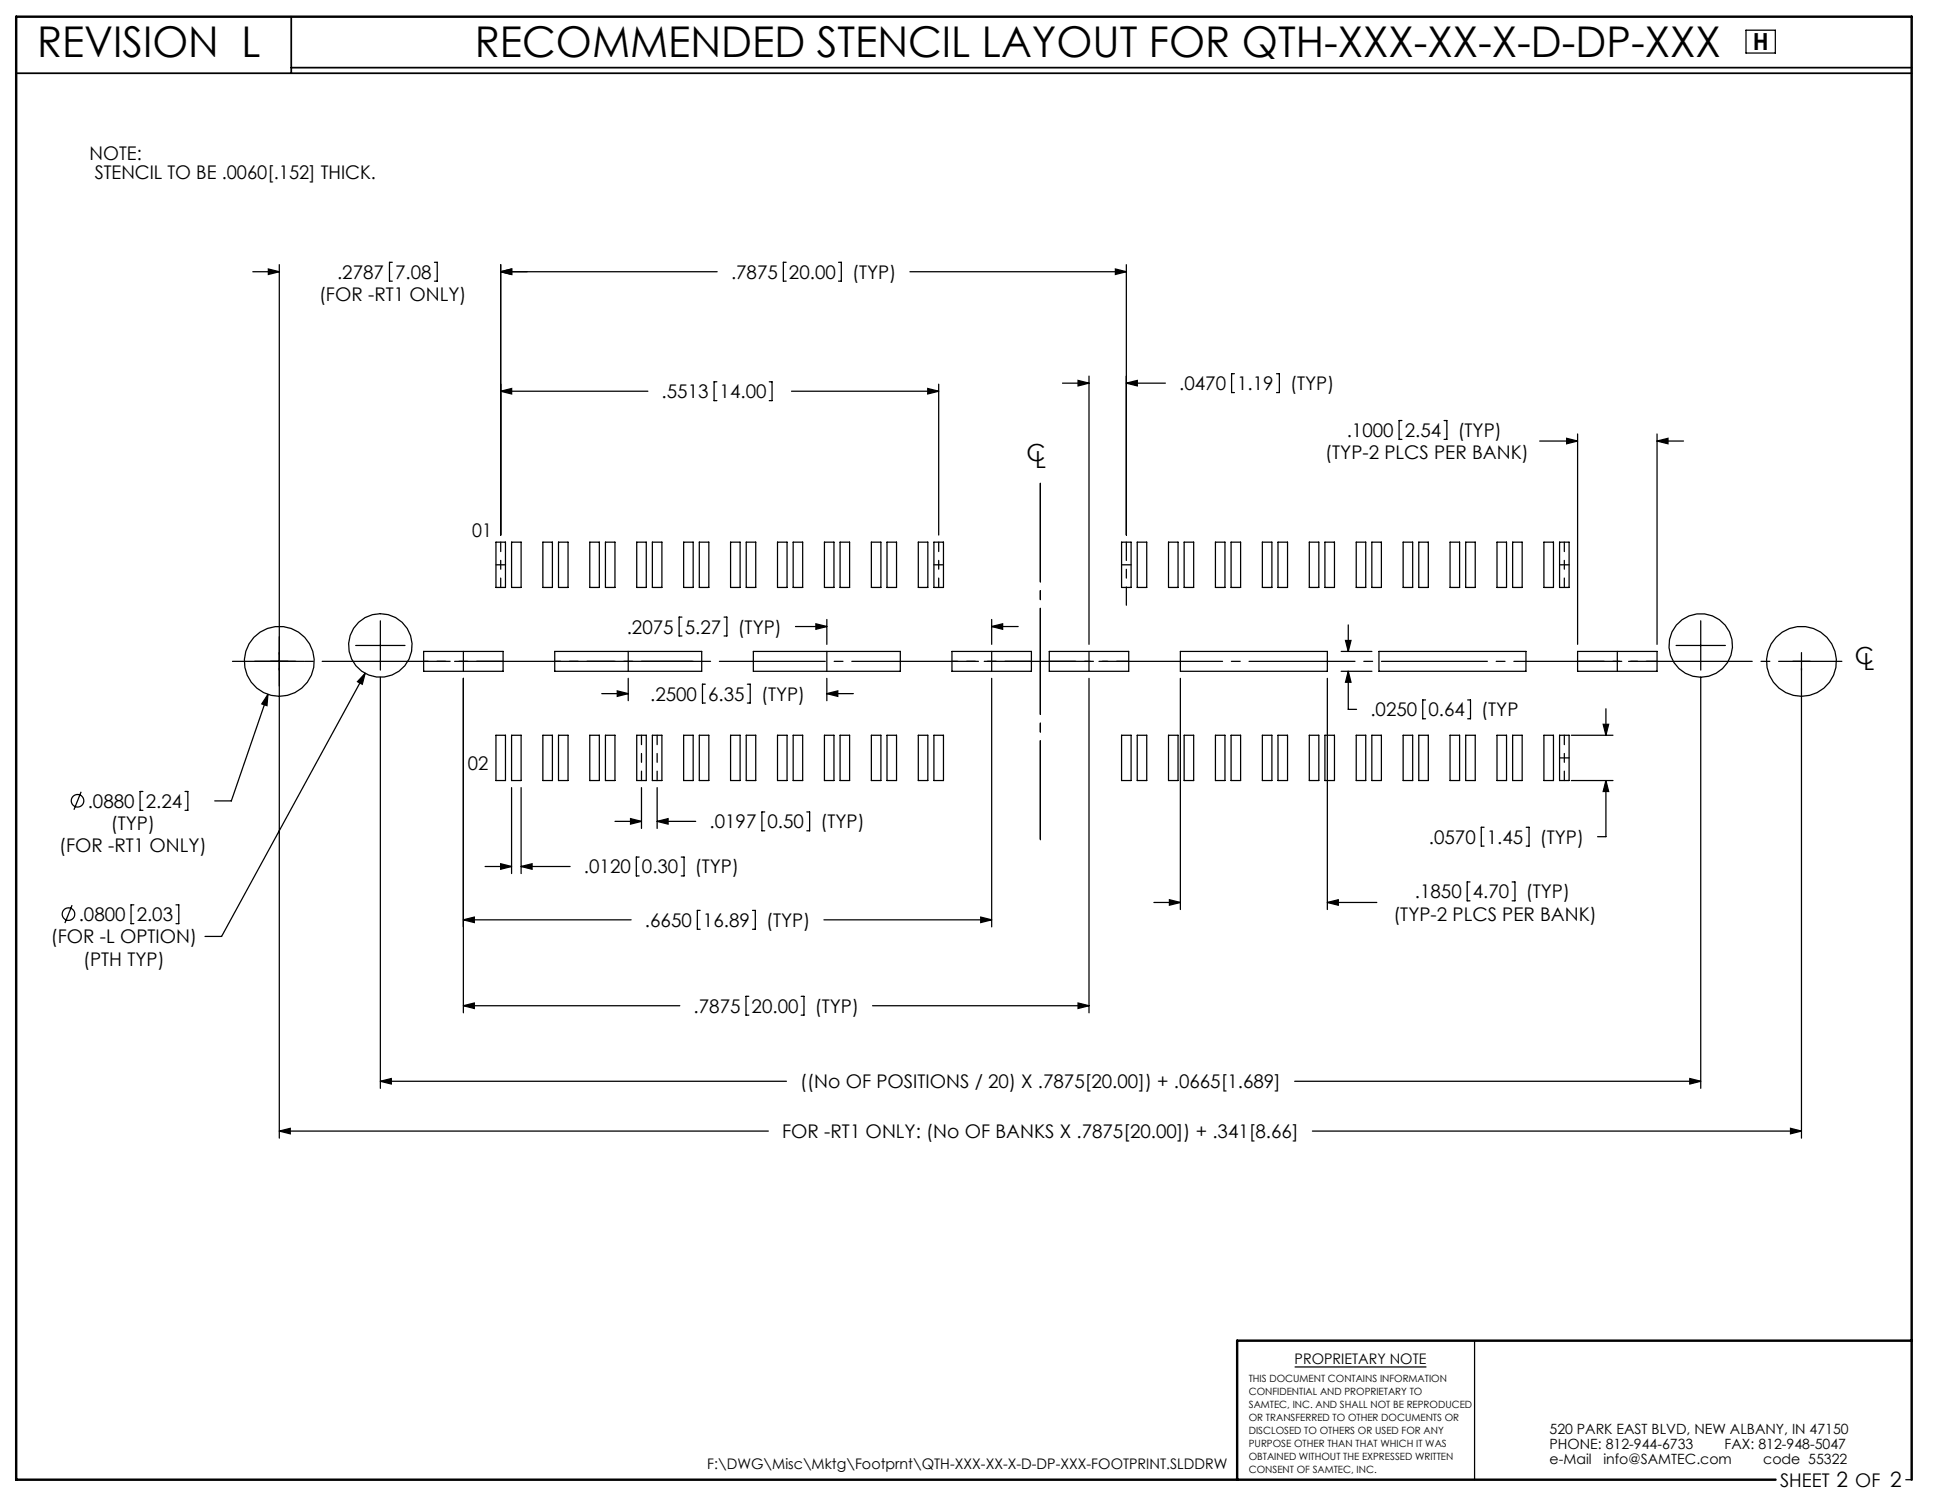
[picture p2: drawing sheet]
<svg xmlns="http://www.w3.org/2000/svg" width="279mm" height="216mm" viewBox="0 0 279 216" stroke-linecap="round" stroke-linejoin="round" font-family="sans-serif">
<g fill="none" stroke="#000" stroke-width=".18">
<path d="M251.2 4.3h4.2v3.3h-4.2zM36.4 39.1h3.8M38.6 38.7l1.6 .4-1.6 .4zM40.2 38.1v125.6M56.4 37.7h-.4v2.7h.4M62.5 37.7h.4v2.7h-.4M72 39.1l1.6-.4v.8zM72 38.1v38.9M72 39.1h31.2M113.1 37.7h-.4v2.7h.4M120.6 37.7h.4v2.7h-.4M130.9 39.1h31.1"/>
<path d="M160.5 38.7l1.5 .4-1.5 .4zM162 38.1v38.9M72 56.3l1.6-.4v.8zM72 56.3h21.2M103.1 54.9h-.4v2.7h.4M110.7 54.9h.4v2.7h-.4M113.9 56.3h21.2M133.5 55.9l1.6 .4-1.6 .4zM135.1 55.3v21.7M152.9 55.1h3.8M155.1 54.7l1.6 .4-1.6 .4zM156.7 54.1v38.6"/>
<path d="M162 55.1l1.6-.4v.8zM162 55.1h5.7M177.6 53.8h-.4v2.7h.4M183.7 53.8h.4v2.7h-.4M71.4 78h1.3v6.5h-1.3zM73.6 78h1.4v6.5h-1.4zM78.1 78h1.4v6.5h-1.4zM80.4 78h1.3v6.5h-1.3zM84.9 78h1.3v6.5h-1.3zM87.1 78h1.4v6.5h-1.4zM91.6 78h1.4v6.5h-1.4zM93.9 78h1.3v6.5h-1.3z"/>
<path d="M98.4 78h1.3v6.5h-1.3zM100.6 78h1.4v6.5h-1.4zM105.1 78h1.4v6.5h-1.4zM107.4 78h1.3v6.5h-1.3zM111.9 78h1.3v6.5h-1.3zM114.1 78h1.4v6.5h-1.4zM118.6 78h1.4v6.5h-1.4zM120.9 78h1.3v6.5h-1.3zM125.4 78h1.3v6.5h-1.3zM127.6 78h1.4v6.5h-1.4zM132.1 78h1.4v6.5h-1.4zM134.4 78h1.3v6.5h-1.3z"/>
<path d="M161.4 78h1.3v6.5h-1.3zM163.6 78h1.4v6.5h-1.4zM168.1 78h1.4v6.5h-1.4zM170.4 78h1.3v6.5h-1.3zM174.9 78h1.3v6.5h-1.3zM177.1 78h1.4v6.5h-1.4zM181.6 78h1.4v6.5h-1.4zM183.9 78h1.3v6.5h-1.3zM188.4 78h1.3v6.5h-1.3zM190.6 78h1.4v6.5h-1.4zM195.1 78h1.4v6.5h-1.4zM197.4 78h1.3v6.5h-1.3z"/>
<path d="M201.7 60.5h-.4v2.7h.4M201.9 78h1.3v6.5h-1.3zM204.1 78h1.4v6.5h-1.4zM207.8 60.5h.4v2.7h-.4M208.6 78h1.4v6.5h-1.4zM210.9 78h1.3v6.5h-1.3zM215.4 78h1.3v6.5h-1.3zM217.6 78h1.4v6.5h-1.4zM221.5 63.4h5.5M222.1 78h1.4v6.5h-1.4zM224.4 78h1.3v6.5h-1.3zM225.4 63l1.6 .4-1.6 .4z"/>
<path d="M227 62.4v30.3M238.4 62.4v30.3M238.4 63.4h3.8M238.4 63.4l1.6-.4v.8zM36.6 95.1h7.1M38.5 99.9l-.1 1.6-.7-.3zM38.5 99.9l-5.2 15.3h-2.4M51.2 92.8h7.1M52.5 96.9l-.4 1.5-.7-.4zM52.5 96.9l-20.6 37.8h-2.4M54.7 89.3v7.1M54.7 97.4v59.1"/>
<path d="M61 93.7h11.4v2.9h-11.4zM66.7 97.6v48.1M79.8 93.7h21.2v2.9h-21.2zM86.6 99.8h3.8M88.8 99.4l1.6 .4-1.6 .4zM90.4 97.6v3.2M98.1 88.8h-.4v2.7h.4M101.5 98.4h-.4v2.7h.4M104.2 88.8h.4v2.7h-.4M107.5 98.4h.4v2.7h-.4M108.4 93.7h21.1v2.9h-21.1zM114.4 90.1h4.6"/>
<path d="M117.4 89.7l1.6 .4-1.6 .4zM119 99.8l1.5-.4v.8zM119 89.1v3.6M119 97.6v3.2M119 99.8h3.8M137 93.7h11.4v2.9h-11.4zM142.7 90.1l1.6-.4v.8zM142.7 89.1v3.6M142.7 97.6v35.7M142.7 90.1h3.8M151 93.7h11.4v2.9h-11.4zM156.7 97.6v48.1"/>
<path d="M169.8 97.6v33.2M169.8 93.7h21.2v2.9h-21.2zM191 97.6v33.2M193 93.7h4.4M193 96.6h4.4M193.6 92.1h.8l-.4 1.6zM194 96.6v5.4h1.2M194 89.9v3.8M194 96.6l.4 1.5h-.8zM198.4 93.7h21.1v2.9h-21.1zM227 93.7h11.4v2.9h-11.4zM241.1 92.8h7.1"/>
<path d="M244.7 89.3v7.1M244.7 97.4v59.1M257.9 95.1h2.5M259.2 93.9v69.8M11.7 113.9l-1.1 2.6M20.6 113.8h-.4v2.8h.4M26.6 113.8h.4v2.8h-.4M71.4 105.8h1.3v6.5h-1.3zM73.6 113.3v12.4M73.6 105.8h1.4v6.5h-1.4zM75 113.3v12.4M78.1 105.8h1.4v6.5h-1.4z"/>
<path d="M80.4 105.8h1.3v6.5h-1.3zM84.9 105.8h1.3v6.5h-1.3zM87.1 105.8h1.4v6.5h-1.4zM88.5 118.1h3.8M90.7 117.8l1.6 .3-1.6 .4zM91.6 105.8h1.4v6.5h-1.4zM92.3 113.3v5.9M93.9 105.8h1.3v6.5h-1.3zM94.5 118.1l1.6-.3v.7zM94.5 113.3v5.9M94.5 118.1h5.6M98.4 105.8h1.3v6.5h-1.3z"/>
<path d="M100.6 105.8h1.4v6.5h-1.4zM105.1 105.8h1.4v6.5h-1.4zM107.4 105.8h1.3v6.5h-1.3zM110 116.8h-.4v2.7h.4M111.9 105.8h1.3v6.5h-1.3zM114.1 105.8h1.4v6.5h-1.4zM116.1 116.8h.4v2.7h-.4M118.6 105.8h1.4v6.5h-1.4zM120.9 105.8h1.3v6.5h-1.3zM125.4 105.8h1.3v6.5h-1.3zM127.6 105.8h1.4v6.5h-1.4zM132.1 105.8h1.4v6.5h-1.4z"/>
<path d="M134.4 105.8h1.3v6.5h-1.3zM161.4 105.8h1.3v6.5h-1.3zM163.6 105.8h1.4v6.5h-1.4zM168.1 105.8h1.4v6.5h-1.4zM170.4 105.8h1.3v6.5h-1.3zM174.9 105.8h1.3v6.5h-1.3zM177.1 105.8h1.4v6.5h-1.4zM181.6 105.8h1.4v6.5h-1.4zM183.9 105.8h1.3v6.5h-1.3zM188.4 105.8h1.3v6.5h-1.3zM190.6 105.8h1.4v6.5h-1.4zM195.1 105.8h1.4v6.5h-1.4z"/>
<path d="M197.4 105.8h1.3v6.5h-1.3zM201.9 105.8h1.3v6.5h-1.3zM204.1 105.8h1.4v6.5h-1.4zM205.1 100.7h-.4v2.7h.4M208.6 105.8h1.4v6.5h-1.4zM210.9 105.8h1.3v6.5h-1.3zM211.2 100.7h.4v2.7h-.4M213.5 119h-.4v2.7h.4M215.4 105.8h1.3v6.5h-1.3zM217.6 105.8h1.4v6.5h-1.4zM219.6 119h.4v2.7h-.4M222.1 105.8h1.4v6.5h-1.4z"/>
<path d="M224.4 105.8h1.3v6.5h-1.3zM226.1 105.8h6M226.1 112.3h6M230.7 104.2h.7l-.4 1.6zM231 112.3v8h-1.1M231 101.9v3.9M231 112.3l.4 1.5h-.7zM10.4 130.2l-1.1 2.6M19.3 130.1h-.4v2.8h.4M25.3 130.1h.4v2.8h-.4M66.7 132.3l1.5-.4v.8zM66.7 132.3h24.1"/>
<path d="M69.8 124.6h3.8M72 124.2l1.6 .4-1.6 .4zM75 124.6h7M75 124.6l1.5-.4v.8zM92 123.3h-.5v2.7h.5M98 123.3h.4v2.7h-.4M100.7 131h-.4v2.7h.4M108.3 131h.4v2.7h-.4M118.5 132.3h24.2M141.1 131.9l1.6 .4-1.6 .4zM166 129.8h3.8M168.2 129.4l1.6 .4-1.6 .4z"/>
<path d="M191 129.8h7.1M191 129.8l1.5-.4v.8zM211.5 126.9h-.4v2.7h.4M217.6 126.9h.4v2.7h-.4M54.7 155.5l1.6-.4v.8zM54.7 155.5h58.4M66.7 144.7l1.5-.4v.8zM66.7 144.7h31.1M107.7 143.3h-.4v2.7h.4M115.3 143.3h.4v2.7h-.4M125.5 144.7h31.2M155.1 144.3l1.6 .4-1.6 .4z"/>
<path d="M186.3 155.5h58.4M243.1 155.1l1.6 .4-1.6 .4zM40.2 162.7l1.6-.4v.8zM40.2 162.7h70.3M188.8 162.7h70.4M257.6 162.3l1.6 .4-1.6 .4zM186.3 196.6h18.9M212.2 192.8v20M274.2 212.8h.8"/>
<circle cx="40.2" cy="95.1" r="5"/>
<circle cx="54.7" cy="92.8" r="4.6"/>
<circle cx="244.7" cy="92.8" r="4.6"/>
<circle cx="259.2" cy="95.1" r="5"/>
<circle cx="11.2" cy="115.2" r=".9"/>
<circle cx="9.9" cy="131.5" r=".9"/>
</g>
<path d="M2.3 10.5h272.7M41.9 2.4v8.1M41.9 9.7h233.1" fill="none" stroke="#000" stroke-width=".25"/>
<path d="M275 192.8h-97v20M255.5 212.8h-253.2v-210.4h272.7v210.4" fill="none" stroke="#000" stroke-width=".35"/>
<path d="M149.7 69.5v51.3" fill="none" stroke="#000" stroke-width=".18" stroke-dasharray="15.2 1.3 1.3 1.3" stroke-dashoffset="1"/>
<path d="M72 78v6.5M135.1 78v6.5M225.1 78v6.5M92.3 105.8v6.5M94.5 105.8v6.5M225.1 105.8v6.5" fill="none" stroke="#000" stroke-width=".18" stroke-dasharray="15.2 1.3 1.3 1.3" stroke-dashoffset="13.9"/>
<path d="M79.8 95.1h21.2" fill="none" stroke="#000" stroke-width=".18" stroke-dasharray="15.2 1.3 1.3 1.3" stroke-dashoffset="6.6"/>
<path d="M33.4 95.1h231.6" fill="none" stroke="#000" stroke-width=".18" stroke-dasharray="15.2 1.3 1.3 1.3" stroke-dashoffset="6.1"/>
<path d="M61 95.1h11.4M137 95.1h11.4M151 95.1h11.4M227 95.1h11.4" fill="none" stroke="#000" stroke-width=".18" stroke-dasharray="15.2 1.3 1.3 1.3" stroke-dashoffset="11.4"/>
<path d="M66.7 93.7v2.9M71.4 81.2h1.3M90.4 93.7v2.9M119 93.7v2.9M134.4 81.2h1.3M142.7 93.7v2.9M156.7 93.7v2.9M161.4 81.2h1.3M224.4 81.2h1.3M232.7 93.7v2.9M224.4 109h1.3" fill="none" stroke="#000" stroke-width=".18" stroke-dasharray="15.2 1.3 1.3 1.3"/>
<path d="M149.7 120.7v-51.2" fill="none" stroke="#000" stroke-width=".18" stroke-dasharray="15.2 1.3 1.3 1.3" stroke-dashoffset="1.1"/>
<path d="M162 78v9.1" fill="none" stroke="#000" stroke-width=".18" stroke-dasharray="15.2 1.3 1.3 1.3" stroke-dashoffset="12.6"/>
<g fill="#000">
<path d="M38.6 38.7l1.6 .4-1.6 .4zM72 39.1l1.6-.4v.8z"/>
<path d="M72 39.1l1.6-.4v.8zM160.5 38.7l1.5 .4-1.5 .4zM66.7 132.3l1.5-.4v.8zM141.1 131.9l1.6 .4-1.6 .4zM66.7 144.7l1.5-.4v.8zM155.1 144.3l1.6 .4-1.6 .4zM88.8 99.4l1.6 .4-1.6 .4zM119 99.8l1.5-.4v.8zM117.4 89.7l1.6 .4-1.6 .4zM142.7 90.1l1.6-.4v.8zM155.1 54.7l1.6 .4-1.6 .4zM162 55.1l1.6-.4v.8zM90.7 117.8l1.6 .3-1.6 .4zM94.5 118.1l1.6-.3v.7zM133.5 55.9l1.6 .4-1.6 .4zM72 56.3l1.6-.4v.8zM230.7 104.2h.7l-.4 1.6zM231 112.3l.4 1.5h-.7z"/>
<path d="M193.6 92.1h.8l-.4 1.6zM194 96.6l.4 1.5h-.8zM168.2 129.4l1.6 .4-1.6 .4zM191 129.8l1.5-.4v.8zM238.4 63.4l1.6-.4v.8zM225.4 63l1.6 .4-1.6 .4zM72 124.2l1.6 .4-1.6 .4zM75 124.6l1.5-.4v.8z"/>
<path d="M40.2 162.7l1.6-.4v.8zM257.6 162.3l1.6 .4-1.6 .4zM38.5 99.9l-.8 1.3 .7 .3zM52.5 96.9l-1.1 1.1 .7 .4zM54.7 155.5l1.6-.4v.8zM243.1 155.1l1.6 .4-1.6 .4z"/>
</g>
<g font-size="6.1">
<text x="5.3" y="8.2">REVISION L</text>
<text x="68.3" y="8.3">RECOMMENDED STENCIL LAYOUT FOR QTH-XXX-XX-X-D-DP-XXX</text>
</g>
<g font-size="3.4">
<text x="252.2" y="7.2">H</text>
<text x="147.7" y="66.4">C</text>
<text x="148.9" y="67.3">L</text>
<text x="266.9" y="95.5">C</text>
<text x="268.1" y="96.4">L</text>
</g>
<g font-size="2.7">
<text x="12.9" y="23">NOTE:</text>
<text x="13.6" y="25.7">STENCIL TO BE .0060[.152] THICK.</text>
<text x="48.5" y="40.1">.2787</text>
<text x="56.8" y="40.1">7.08</text>
<text x="105.2" y="40.1">.7875</text>
<text x="113.5" y="40.1">20.00</text>
<text x="122.6" y="40.1">(TYP)</text>
<text x="45.9" y="43.3">(FOR -RT1 ONLY)</text>
<text x="95.2" y="57.3">.5513</text>
<text x="103.5" y="57.3">14.00</text>
<text x="169.7" y="56.1">.0470</text>
<text x="178" y="56.1">1.19</text>
<text x="185.6" y="56.1">(TYP)</text>
<text x="193.8" y="62.9">.1000</text>
<text x="202.1" y="62.9">2.54</text>
<text x="209.7" y="62.9">(TYP)</text>
<text x="190.7" y="66">(TYP-2 PLCS PER BANK)</text>
<text x="67.9" y="77.3">01</text>
<text x="90.2" y="91.1">.2075</text>
<text x="98.5" y="91.1">5.27</text>
<text x="106.1" y="91.1">(TYP)</text>
<text x="93.5" y="100.8">.2500</text>
<text x="101.9" y="100.8">6.35</text>
<text x="109.5" y="100.8">(TYP)</text>
<text x="197.2" y="103">.0250</text>
<text x="205.5" y="103">0.64</text>
<text x="213.1" y="103">(TYP</text>
<text x="67.3" y="110.8">02</text>
<text x="12.6" y="116.2">.0880</text>
<text x="15.9" y="119.4">(TYP)</text>
<text x="21" y="116.2">2.24</text>
<text x="102.1" y="119.2">.0197</text>
<text x="110.4" y="119.2">0.50</text>
<text x="118" y="119.2">(TYP)</text>
<text x="8.5" y="122.6">(FOR -RT1 ONLY)</text>
<text x="84" y="125.6">.0120</text>
<text x="92.4" y="125.6">0.30</text>
<text x="100" y="125.6">(TYP)</text>
<text x="205.6" y="121.4">.0570</text>
<text x="213.9" y="121.4">1.45</text>
<text x="221.5" y="121.4">(TYP)</text>
<text x="203.6" y="129.2">.1850</text>
<text x="211.9" y="129.2">4.70</text>
<text x="219.5" y="129.2">(TYP)</text>
<text x="7.3" y="135.7">(FOR -L OPTION)</text>
<text x="11.3" y="132.5">.0800</text>
<text x="19.7" y="132.5">2.03</text>
<text x="92.8" y="133.3">.6650</text>
<text x="101.1" y="133.3">16.89</text>
<text x="110.2" y="133.3">(TYP)</text>
<text x="200.5" y="132.4">(TYP-2 PLCS PER BANK)</text>
<text x="12" y="138.9">(PTH TYP)</text>
<text x="99.8" y="145.7">.7875</text>
<text x="108.1" y="145.7">20.00</text>
<text x="117.2" y="145.7">(TYP)</text>
<text x="115.1" y="156.5">((No OF POSITIONS / 20) X .7875[20.00]) + .0665[1.689]</text>
<text x="112.5" y="163.7">FOR -RT1 ONLY: (No OF BANKS X .7875[20.00]) + .341[8.66]</text>
<text x="256.1" y="213.9">SHEET 2 OF 2</text>
</g>
<g font-size="2.1">
<text x="186.3" y="196.2">PROPRIETARY NOTE</text>
<text x="101.8" y="211.3">F:\DWG\Misc\Mktg\Footprnt\QTH-XXX-XX-X-D-DP-XXX-FOOTPRINT.SLDDRW</text>
</g>
<g font-size="2">
<text x="222.9" y="206.3">520 PARK EAST BLVD, NEW ALBANY, IN 47150</text>
<text x="222.9" y="208.4">PHONE: 812-944-6733</text>
<text x="248.1" y="208.4">FAX: 812-948-5047</text>
<text x="222.9" y="210.6">e-Mail</text>
<text x="230.7" y="210.6">info@SAMTEC.com</text>
<text x="253.7" y="210.6">code 55322</text>
</g>
<g font-size="1.4">
<text x="179.7" y="198.8">THIS DOCUMENT CONTAINS INFORMATION</text>
<text x="179.7" y="200.6">CONFIDENTIAL AND PROPRIETARY TO</text>
<text x="179.7" y="202.5">SAMTEC, INC. AND SHALL NOT BE REPRODUCED</text>
<text x="179.7" y="204.4">OR TRANSFERRED TO OTHER DOCUMENTS OR</text>
<text x="179.7" y="206.2">DISCLOSED TO OTHERS OR USED FOR ANY</text>
<text x="179.7" y="208.1">PURPOSE OTHER THAN THAT WHICH IT WAS</text>
<text x="179.7" y="210">OBTAINED WITHOUT THE EXPRESSED WRITTEN</text>
<text x="179.7" y="211.8">CONSENT OF SAMTEC, INC.</text>
</g>
</svg>
